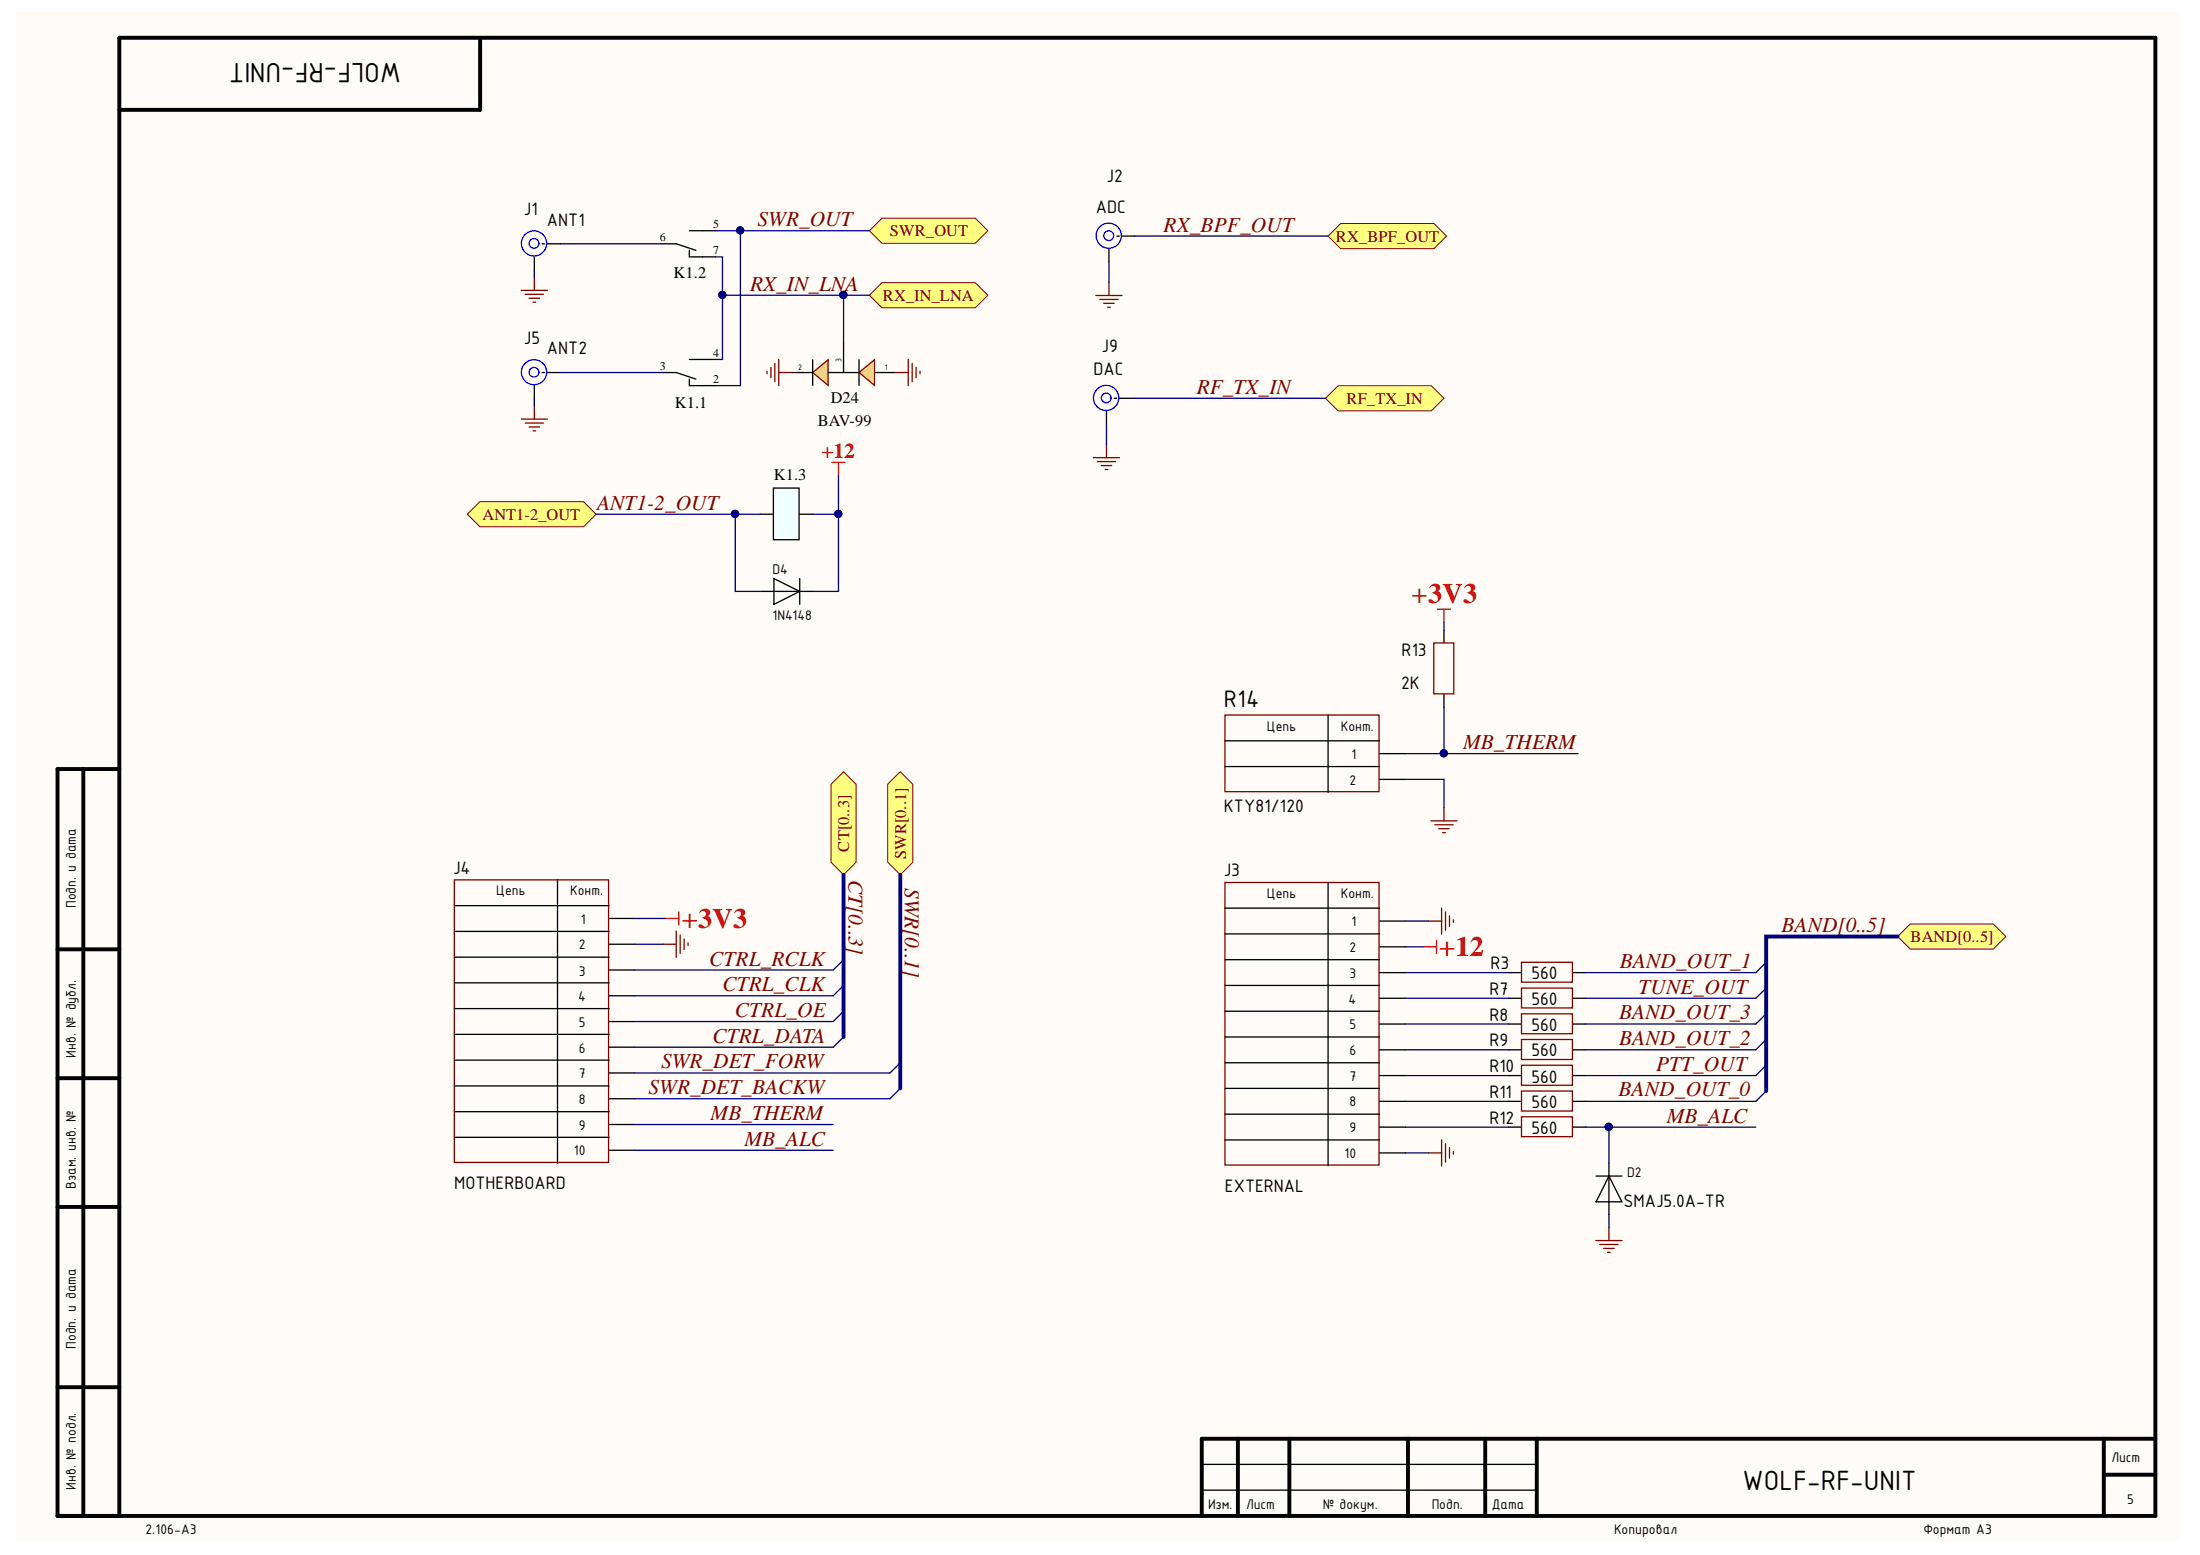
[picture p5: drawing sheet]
<svg xmlns="http://www.w3.org/2000/svg" width="297mm" height="210mm" viewBox="0 0 297 210" stroke-linecap="round" stroke-linejoin="round" font-family="sans-serif">
<path d="M2.2 1.6h292.2v206.4h-292.2z" fill="#fffcf8"/>
<g fill="none" stroke="#000" stroke-width=".53">
<path d="M64.8 5.1v9.7h-48.7M11.2 103.8v100.8M16.1 103.8h-8.3v100.8h283.2v-199.5h-274.9v199.5M7.8 128.1h8.3M7.8 145.5h8.3M7.8 162.9h8.3M7.8 187.3h8.3M167.1 194.2v10.4M174.1 194.2v10.4M190.1 194.2v10.4M200.5 194.2v10.4M207.5 194.2v10.4"/>
<path d="M284.1 194.2v10.4M284.1 199.1h6.9M291 194.2h-128.7v10.4"/>
</g>
<path d="M72.1 34.6v1.8M73.2 32.9h.3M73.9 32.9h1.7M89.5 32.9h1.8l2.7 .9M93.1 33.8v.9h3.5M93.1 31.1h3.5M89.5 50.3h1.8l2.7 .9M93.1 51.2v.9h3.5M93.1 48.5h3.5M162.3 197.7h45.2M162.3 201.2h45.2" fill="none" stroke="#000" stroke-width=".18"/>
<g fill="none" stroke="#00f" stroke-width=".18">
<circle cx="72.1" cy="32.9" r=".66"/>
<circle cx="72.1" cy="32.9" r="1.7"/>
</g>
<path d="M70.4 39.2h3.5M70.9 39.7h2.5M72.1 37.4v1.8M71.4 40.3h1.5M72 40.8h.3" fill="none" stroke="#800000" stroke-width=".18"/>
<path d="M104.4 65.9h3.5v7h-3.5z" fill="#f0ffff" stroke="#000" stroke-width=".18"/>
<path d="M72.1 52v1.8M73.2 50.3h.3M73.9 50.3h1.7M102.7 69.4h1.7M102.8 79.8h6.9M104.5 78.1l3.5 1.7-3.5 1.8zM108 69.4h1.7M108 78.1v3.5" fill="none" stroke="#000" stroke-width=".18"/>
<g fill="none" stroke="#00f" stroke-width=".18">
<circle cx="72.1" cy="50.2" r=".66"/>
<circle cx="72.1" cy="50.2" r="1.7"/>
</g>
<path d="M70.4 56.6h3.5M70.9 57.1h2.5M71.4 57.6h1.5M72 58.2h.3M72.1 54.8v1.8" fill="none" stroke="#800000" stroke-width=".18"/>
<path d="M112.3 62.4h1.8M113.2 62.4v1.8" fill="none" stroke="#f00" stroke-width=".18"/>
<g fill="#ffff80" stroke="#800000" stroke-width=".14">
<path d="M117.4 31.1l1.7-1.7h12.6l1.7 1.7-1.7 1.7h-12.6z" fill-rule="evenodd"/>
<path d="M117.4 39.9l1.7-1.7h12.6l1.7 1.7-1.7 1.6h-12.6z" fill-rule="evenodd"/>
</g>
<path d="M106.9 50.3h2.8" fill="none" stroke="#000" stroke-width=".18"/>
<path d="M109.7 50.3l2.1-1.7v3.4z" fill="#ffd966"/>
<path d="M109.7 50.3l2.1-1.7v3.4z" fill="none" stroke="#980000" stroke-width=".18"/>
<path d="M109.7 48.6v3.4M111.8 50.3h4.2M113.9 46.1v4.2M118.1 50.3h2.8" fill="none" stroke="#000" stroke-width=".18"/>
<path d="M116 50.3l2.1-1.7v3.4z" fill="#ffd966"/>
<path d="M116 50.3l2.1-1.7v3.4z" fill="none" stroke="#980000" stroke-width=".18"/>
<path d="M149.7 33.6v1.7M150.8 31.9h.3M151.5 31.9h1.7M116 48.6v3.4" fill="none" stroke="#000" stroke-width=".18"/>
<g fill="none" stroke="#800000" stroke-width=".18">
<path d="M148 39.9h3.5M149.7 38.1v1.8M103.6 50.1v.4M104.1 49.6v1.4M104.6 49.1v2.4M105.1 50.3h1.8M105.1 48.5v3.6M120.9 50.3h1.7M122.6 48.5v3.6M123.2 49.1v2.4M123.7 49.6v1.4M124.2 50.1v.4"/>
<path d="M148.5 40.4h2.5M149 40.9h1.4M149.6 41.5h.3"/>
</g>
<g fill="none" stroke="#00f" stroke-width=".18">
<circle cx="149.7" cy="31.8" r=".66"/>
<circle cx="149.7" cy="31.8" r="1.7"/>
</g>
<path d="M179.3 31.9l1.7-1.7h12.6l1.7 1.7-1.7 1.7h-12.6z" fill-rule="evenodd" fill="#ffff80" stroke="#800000" stroke-width=".14"/>
<path d="M149.4 55.5v1.7M150.4 53.8h.4M151.1 53.8h1.8" fill="none" stroke="#000" stroke-width=".18"/>
<g fill="none" stroke="#00f" stroke-width=".18">
<circle cx="149.4" cy="53.7" r="1.7"/>
<circle cx="149.4" cy="53.7" r=".65"/>
</g>
<path d="M147.6 61.8h3.6M148.2 62.3h2.4M148.7 62.8h1.4M149.2 63.4h.4M149.4 60v1.8" fill="none" stroke="#800000" stroke-width=".18"/>
<path d="M179 53.8l1.7-1.7h12.6l1.7 1.7-1.7 1.7h-12.6z" fill-rule="evenodd" fill="#ffff80" stroke="#800000" stroke-width=".14"/>
<g fill="none" stroke="#000" stroke-width=".18">
<path d="M75.3 118.8v38.2M179.3 119.1v38.3M61.3 122.2h20.9M61.3 125.7h20.9M61.3 129.2h20.9M61.3 132.7h20.9M61.3 136.1h20.9M61.3 139.6h20.9M82.2 124h3.5M82.2 127.5h3.5M82.2 130.9h3.5M82.2 134.4h3.5"/>
<path d="M82.2 137.9h3.5M165.4 122.6h20.9M165.4 126.1h20.9M165.4 129.5h20.9M165.4 133h20.9M165.4 136.5h20.9M165.4 140h20.9M186.3 124.3h3.4M186.3 127.8h3.4M186.3 131.3h3.4M186.3 134.8h3.4M186.3 138.2h3.4"/>
<path d="M203.7 131.3h1.7M203.7 134.8h1.7M203.7 138.2h1.7M212.4 131.3h1.7M212.4 134.8h1.7M212.4 138.2h1.7M61.3 143.1h20.9M61.3 146.6h20.9M61.3 150.1h20.9M61.3 153.5h20.9M82.2 141.4h3.5M82.2 144.8h3.5"/>
<path d="M82.2 148.3h3.5M82.2 151.8h3.5M82.2 155.3h3.5M165.4 143.5h20.9M165.4 146.9h20.9M165.4 150.4h20.9M165.4 153.9h20.9M186.3 141.7h3.4M186.3 145.2h3.4M186.3 148.7h3.4M186.3 152.1h3.4M186.3 155.6h3.4"/>
<path d="M203.7 141.7h1.7M203.7 145.2h1.7M203.7 148.7h1.7M203.7 152.1h1.7M212.4 141.7h1.7M212.4 145.2h1.7M212.4 148.7h1.7M212.4 152.1h1.7M215.5 158.8h3.5M217.2 158.8l1.8 3.4h-3.5zM217.2 157v7"/>
</g>
<g fill="none" stroke="#800000" stroke-width=".18">
<path d="M61.3 118.8h20.9v38.1h-20.9zM165.4 119.1h20.8v38.2h-20.8zM89.5 127.5h1.8M91.3 125.7v3.5M91.8 126.2v2.5M92.4 126.8v1.4M92.9 127.3v.3M192.9 124.3h1.7M194.6 122.6v3.5M195.2 123.1v2.5M195.7 123.6v1.4M196.2 124.2v.3"/>
<path d="M205.4 129.9h6.9v2.7h-6.9zM205.4 133.4h6.9v2.7h-6.9zM205.4 136.9h6.9v2.6h-6.9zM192.9 155.6h1.7M194.6 153.9v3.5M195.2 154.4v2.5M195.7 154.9v1.4M196.2 155.4v.4M205.4 140.3h6.9v2.7h-6.9zM205.4 143.8h6.9v2.7h-6.9zM205.4 147.3h6.9v2.7h-6.9zM205.4 150.8h6.9v2.6h-6.9z"/>
<path d="M215.5 167.5h3.5M216 168h2.5M216.5 168.5h1.4M217.1 169h.3M217.2 165.7v1.8"/>
</g>
<path d="M89.9 124h1.8M91.7 123.1v1.8M192.2 127.8h1.8M194 126.9v1.8" fill="none" stroke="#f00" stroke-width=".18"/>
<path d="M256.2 126.4l1.7-1.7h11.2l1.7 1.7-1.7 1.7h-11.2z" fill-rule="evenodd" fill="#ffff80" stroke="#800000" stroke-width=".14"/>
<path d="M113.9 136.5l-1.4 1.4M113.9 133l-1.4 1.4M113.9 129.5l-1.4 1.4M113.9 140l-1.4 1.4M238.5 136.9l-1.4 1.3M238.5 133.4l-1.4 1.4M238.5 129.9l-1.4 1.4M238.5 147.3l-1.4 1.4M238.5 143.8l-1.4 1.4M238.5 140.3l-1.4 1.4" fill="none" stroke="#000080" stroke-width=".18"/>
<path d="M165.4 100h20.9M179.3 96.5v10.5M195 85.1v1.7M195 93.7v1.8M165.4 103.5h20.9M186.3 101.7h3.4M186.3 105.2h3.4" fill="none" stroke="#000" stroke-width=".18"/>
<path d="M165.4 96.5h20.8v10.4h-20.8zM193.6 86.8h2.7v6.9h-2.7zM193.2 110.8h3.5M193.7 111.3h2.5M194.3 111.9h1.4M194.8 112.4h.3M195 109v1.8" fill="none" stroke="#800000" stroke-width=".18"/>
<path d="M194.1 82.2h1.7M195 82.2v1.8" fill="none" stroke="#f00" stroke-width=".18"/>
<path d="M63.1 69.4l1.7-1.7h14l1.7 1.7-1.7 1.7h-14z" fill-rule="evenodd" fill="#ffff80" stroke="#800000" stroke-width=".14"/>
<g fill="none" stroke="#000080" stroke-width=".18">
<path d="M72.1 36.4v1M75.6 32.9h13.9M96.6 31.1h3.4v21h-3.4M96.6 34.7h.9v13.8h-.9M97.5 39.9h16.4v6.2M100 31.1h17.4M113.9 39.9h3.5M149.7 35.3v2.8M153.2 31.9h26.1M72.1 53.8v1M75.6 50.3h13.9M149.4 57.2v2.8"/>
<path d="M152.9 53.8h26.1M80.5 69.4h18.8M102.7 69.4h-3.4v10.4h3.5M109.7 69.4h3.5v10.4h-3.5M113.2 64.2v5.2M195 95.5v6.2h-5.3M195 84v1.1M189.7 105.2h5.3v3.8M195 101.7h18.1M85.7 124h4.2M85.7 127.5h3.8M85.7 130.9h26.8"/>
<path d="M85.7 134.4h26.8M85.7 137.9h26.8M189.7 124.3h3.2M189.7 127.8h2.5M189.7 131.3h14M189.7 134.8h14M189.7 138.2h14M214.1 131.3h23M214.1 134.8h23M214.1 138.2h23M85.7 141.4h26.8M85.7 151.8h26.8"/>
<path d="M85.7 155.3h26.8M121.6 143.5l-1.4 1.3h-34.5M121.6 146.9l-1.4 1.4h-34.5M189.7 141.7h14M189.7 145.2h14M189.7 148.7h14M189.7 152.1h14M189.7 155.6h3.2M214.1 152.1h23M214.1 141.7h23M214.1 145.2h23M214.1 148.7h23"/>
<path d="M217.2 152.1v4.9M217.2 164v1.7"/>
</g>
<g fill="#000080" stroke="#000080" stroke-width=".14">
<circle cx="99.9" cy="31.1" r=".49"/>
<circle cx="113.2" cy="69.4" r=".49"/>
<circle cx="99.2" cy="69.4" r=".49"/>
<circle cx="113.9" cy="39.8" r=".49"/>
<circle cx="97.5" cy="39.8" r=".49"/>
<circle cx="217.2" cy="152.1" r=".49"/>
<circle cx="194.9" cy="101.7" r=".49"/>
</g>
<path d="M113.9 118.1v21.9M121.6 118.1v28.8M256.2 126.4h-17.7v20.9" fill="none" stroke="#000080" stroke-width=".53"/>
<g font-size="14.1" fill="#800000">
<text x="114.7" y="113.8">2</text>
<text x="122.5" y="113.8">1</text>
</g>
<g font-size="4.1">
<text x="54.1" y="8.5" transform="rotate(-180 54.1 8.5)">WOLF-RF-UNIT</text>
<text x="235.3" y="201.2">WOLF-RF-UNIT</text>
</g>
<g font-size="3.8" fill="#f00">
<text x="190.6" y="81.4">+3V3</text>
<text x="92" y="125.3">+3V3</text>
<text x="194.3" y="129.1">+12</text>
</g>
<text font-size="3.5" x="165.2" y="95.4">R14</text>
<g font-size="2.9" fill="#800000">
<text x="102.3" y="30.5">SWR_OUT</text>
<text x="157.1" y="31.3">RX_BPF_OUT</text>
<text x="101.3" y="39.2">RX_IN_LNA</text>
<text x="161.6" y="53.2">RF_TX_IN</text>
<text x="80.6" y="68.8">ANT1-2_OUT</text>
<text x="197.5" y="101.1">MB_THERM</text>
<text x="114.5" y="118.8" transform="rotate(90 114.5 118.8)">CT[0..3]</text>
<text x="122.2" y="119.9" transform="rotate(90 122.2 119.9)">SWR[0..1]</text>
<text x="240.5" y="125.8">BAND[0..5]</text>
<text x="95.8" y="130.3">CTRL_RCLK</text>
<text x="218.7" y="130.7">BAND_OUT_1</text>
<text x="97.5" y="133.8">CTRL_CLK</text>
<text x="99.2" y="137.3">CTRL_OE</text>
<text x="218.6" y="137.6">BAND_OUT_3</text>
<text x="221.2" y="134.1">TUNE_OUT</text>
<text x="96.2" y="140.7">CTRL_DATA</text>
<text x="218.6" y="141.1">BAND_OUT_2</text>
<text x="87.6" y="147.7">SWR_DET_BACKW</text>
<text x="89.3" y="144.2">SWR_DET_FORW</text>
<text x="218.5" y="148">BAND_OUT_0</text>
<text x="223.6" y="144.5">PTT_OUT</text>
<text x="95.9" y="151.1">MB_THERM</text>
<text x="100.5" y="154.7">MB_ALC</text>
<text x="225" y="151.6">MB_ALC</text>
</g>
<text font-size="2.9" fill="#f00" x="110.9" y="61.8">+12</text>
<g font-size="2.6">
<text x="70.7" y="29.1">J1</text>
<text x="148" y="28.7">ADC</text>
<text x="149.4" y="24.6">J2</text>
<text x="73.9" y="30.5">ANT1</text>
<text x="70.7" y="46.5">J5</text>
<text x="73.9" y="47.8">ANT2</text>
<text x="148.7" y="47.5">J9</text>
<text x="147.6" y="50.6">DAC</text>
<text x="189.2" y="88.6">R13</text>
<text x="189.2" y="93">2K</text>
<text x="165.2" y="109.6">KTY81/120</text>
<text x="61.2" y="117.9">J4</text>
<text x="165.2" y="118.3">J3</text>
<text x="201.3" y="130.8">R3</text>
<text x="201.1" y="134.3">R7</text>
<text x="201.1" y="137.8">R8</text>
<text x="206.8" y="132.2">560</text>
<text x="206.8" y="135.7">560</text>
<text x="201.1" y="141.2">R9</text>
<text x="206.8" y="139.1">560</text>
<text x="206.8" y="142.6">560</text>
<text x="201.1" y="144.7">R10</text>
<text x="201.1" y="148.3">R11</text>
<text x="206.8" y="146.1">560</text>
<text x="206.8" y="149.6">560</text>
<text x="201.1" y="151.7">R12</text>
<text x="206.8" y="153.1">560</text>
<text x="61.3" y="160.5">MOTHERBOARD</text>
<text x="165.4" y="160.9">EXTERNAL</text>
<text x="219.2" y="162.9">SMAJ5.0A-TR</text>
</g>
<g font-size="2.2" fill="#800000">
<text x="120.1" y="31.9">SWR_OUT</text>
<text x="180.4" y="32.6">RX_BPF_OUT</text>
<text x="119.2" y="40.6">RX_IN_LNA</text>
<text x="181.8" y="54.5">RF_TX_IN</text>
<text x="65.1" y="70.2">ANT1-2_OUT</text>
<text x="114.6" y="115" transform="rotate(-90 114.6 115)">CT[0..3]</text>
<text x="122.3" y="116" transform="rotate(-90 122.3 116)">SWR[0..1]</text>
<text x="257.9" y="127.1">BAND[0..5]</text>
</g>
<g font-size="2.2">
<text x="90.9" y="37.5">K1.2</text>
<text x="91.1" y="55">K1.1</text>
<text x="110.4" y="57.5">BAV-99</text>
<text x="112.2" y="54.3">D24</text>
<text x="104.5" y="64.7">K1.3</text>
</g>
<g font-size="2">
<text x="104.3" y="77.4">D4</text>
<text x="104.3" y="83.7">1N4148</text>
<text x="171.1" y="98.6">Цепь</text>
<text x="181" y="98.6">Конт.</text>
<text x="182.2" y="105.9">2</text>
<text x="182.5" y="102.4">1</text>
<text x="10.2" y="122.6" transform="rotate(-90 10.2 122.6)">Подп. и дата</text>
<text x="67" y="120.9">Цепь</text>
<text x="77" y="120.9">Конт.</text>
<text x="78.4" y="124.7">1</text>
<text x="171.1" y="121.2">Цепь</text>
<text x="181" y="121.2">Конт.</text>
<text x="182.5" y="125">1</text>
<text x="78.2" y="128.1">2</text>
<text x="78.2" y="131.7">3</text>
<text x="182.2" y="128.5">2</text>
<text x="78.1" y="135.2">4</text>
<text x="182.1" y="135.5">4</text>
<text x="182.2" y="132">3</text>
<text x="10.2" y="142.8" transform="rotate(-90 10.2 142.8)">Инв. № дубл.</text>
<text x="78.2" y="138.6">5</text>
<text x="78.2" y="142.1">6</text>
<text x="182.2" y="139">5</text>
<text x="182.2" y="142.4">6</text>
<text x="78.2" y="145.6">7</text>
<text x="78.2" y="149">8</text>
<text x="182.2" y="145.9">7</text>
<text x="182.2" y="149.4">8</text>
<text x="77.5" y="156">10</text>
<text x="78.2" y="152.5">9</text>
<text x="182.2" y="152.8">9</text>
<text x="10.2" y="160.5" transform="rotate(-90 10.2 160.5)">Взам. инв. №</text>
<text x="181.5" y="156.3">10</text>
<text x="219.7" y="158.9">D2</text>
<text x="10.2" y="182.1" transform="rotate(-90 10.2 182.1)">Подп. и дата</text>
<text x="285.1" y="197.4">Лист</text>
<text x="10.2" y="201.1" transform="rotate(-90 10.2 201.1)">Инв. № подл.</text>
<text x="163.1" y="203.6">Изм.</text>
<text x="168.3" y="203.6">Лист</text>
<text x="178.6" y="203.6">№ докум.</text>
<text x="193.3" y="203.6">Подп.</text>
<text x="201.4" y="203.6">Дата</text>
<text x="287.2" y="203">5</text>
<text x="19.6" y="207.1">2.106-A3</text>
<text x="217.9" y="207.1">Копировал</text>
<text x="259.7" y="207.1">Формат А3</text>
</g>
<g font-size="1.6">
<text x="89.1" y="32.5">6</text>
<text x="96.3" y="30.8">5</text>
<text x="96.3" y="34.3">7</text>
<text x="89.1" y="50">3</text>
<text x="96.3" y="48.2">4</text>
<text x="96.3" y="51.7">2</text>
</g>
<g font-size="1.2">
<text x="107.8" y="50">2</text>
<text x="113.6" y="48.9" transform="rotate(-90 113.6 48.9)">3</text>
<text x="119.5" y="50">1</text>
</g>
</svg>
